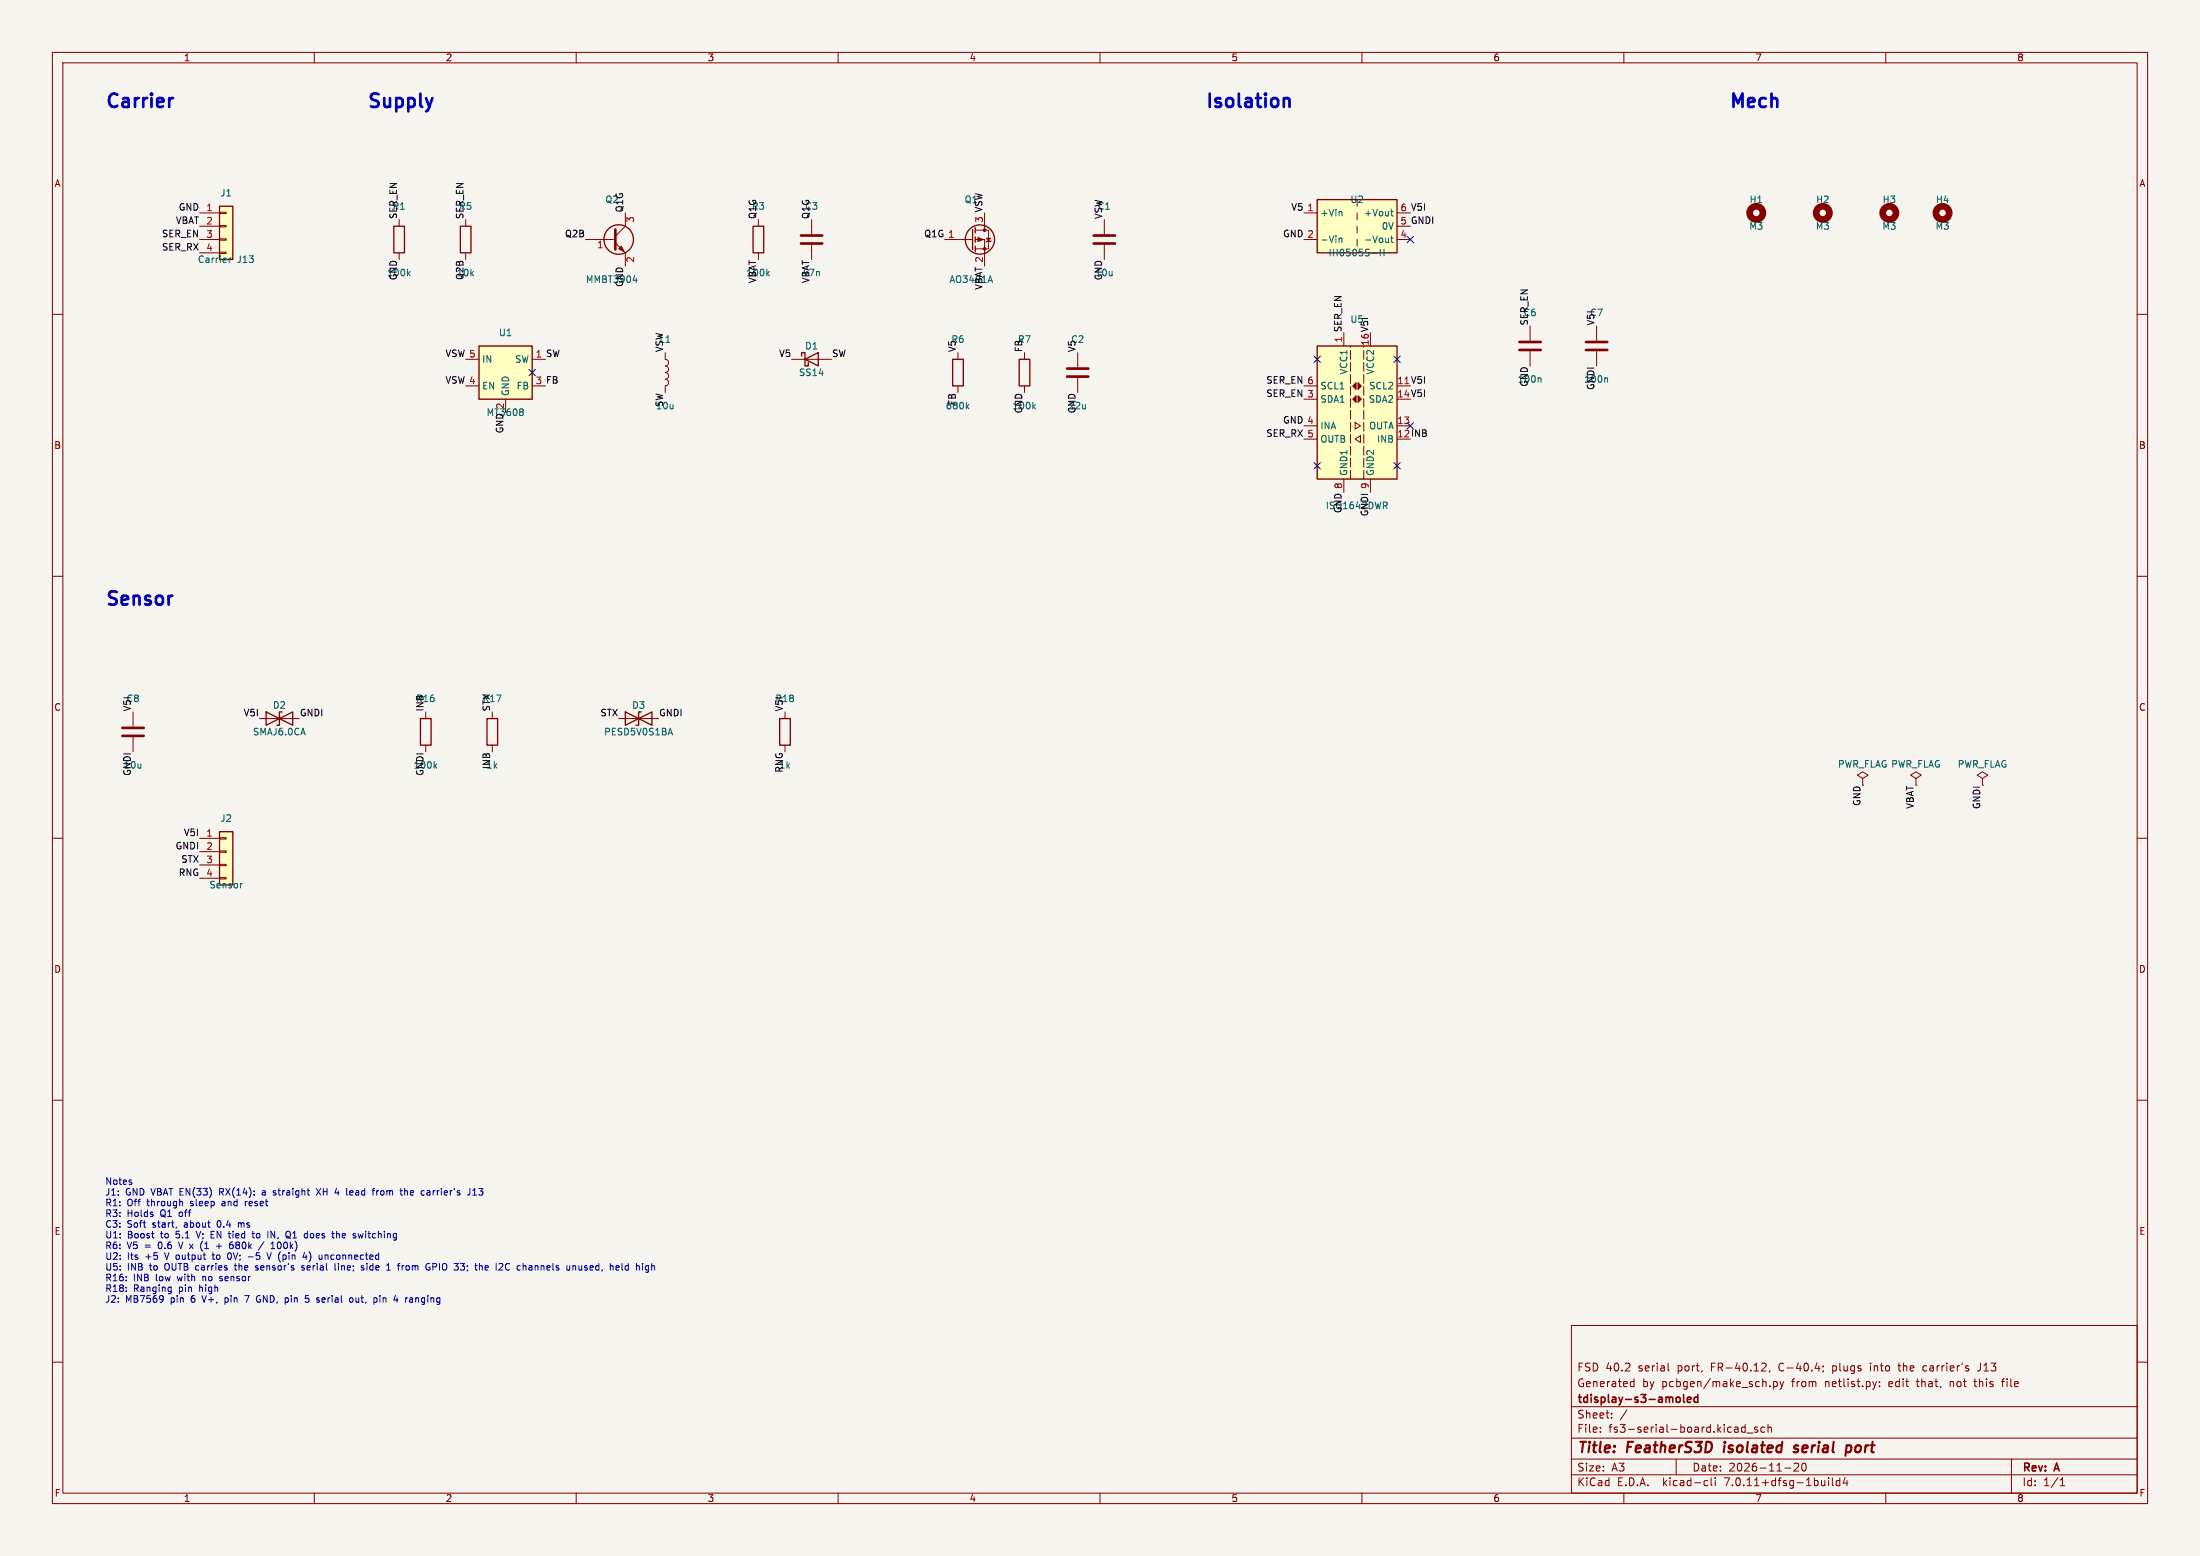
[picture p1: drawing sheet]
<svg xmlns="http://www.w3.org/2000/svg" width="420mm" height="297mm" viewBox="0 0 420 297" stroke-linecap="round" stroke-linejoin="round" font-family="sans-serif">
<path d="M0 0h420v297h-420z" fill="#f5f4ef" stroke="#f5f4ef" stroke-width=".19"/>
<g fill="none" stroke="#840000" stroke-width=".19">
<path d="M10 10h400v277h-400zM12 12h396v273h-396zM60 10v2M110 10v2M160 10v2M210 10v2M260 10v2M310 10v2M360 10v2M10 60h2M38.1 40.6h3.8M38.1 45.7h3.8"/>
<path d="M38.1 43.2h3.8M38.1 48.3h3.8M41.9 48.1h1.3v.3h-1.3zM41.9 45.6h1.3v.2h-1.3zM41.9 43.1h1.3v.2h-1.3zM41.9 40.5h1.3v.3h-1.3zM76.2 41.9v1.3M76.2 48.3v1.2M88.9 41.9v1.3M88.9 48.3v1.2M111.8 45.7h5.7M117.5 46.4l1.9 1.9v2.5"/>
<path d="M119.4 40.6v2.6l-1.9 1.9M144.8 41.9v1.3M144.8 48.3v1.2M154.9 41.9v2.8M154.9 46.7v2.8M180.3 45.7h5.4M186.2 45.7h1.8v5.1M186.2 43.9h2.5v3.6h-2.5M188 40.6v3.3M188.3 45.5h.8l-.4 .6zM189.2 46l-1 .2M210.8 41.9v2.8"/>
<path d="M210.8 46.7v2.8M248.9 40.6h2.6M248.9 45.7h2.6M259.1 40.6v1.3M259.1 43.2v1.3M259.1 45.7v1.3M266.7 40.6h2.5M266.7 45.7h2.5M266.7 43.2h2.5M408 60h2M88.9 73.7h2.5M88.9 68.6h2.5"/>
<path d="M96.5 76.2v2.5M101.6 73.7h2.5M101.6 68.6h2.5M127 67.3v1.3a.64 .64 0 0 1 .6 .6 .64 .64 0 0 1-.6 .7 .64 .64 0 0 1 .6 .6 .64 .64 0 0 1-.6 .6 .64 .64 0 0 1 .6 .7 .64 .64 0 0 1-.6 .6 .64 .64 0 0 1 .6 .6 .64 .64 0 0 1-.6 .7v1.2M151.1 68.6h7.6M182.9 67.3v1.3M182.9 73.7v1.2M195.6 67.3v1.3M195.6 73.7v1.2M205.7 67.3v2.8M205.7 72.1v2.8M248.9 76.2h2.6"/>
<path d="M248.9 73.7h2.6M256.5 63.5v2.5M292.1 62.2v2.8M292.1 67.1v2.8M304.8 62.2v2.8M304.8 67.1v2.8M248.9 81.3h2.6M248.9 83.8h2.6M256.5 91.4v2.6M258.7 80.6l1 .7-1 .6zM258.7 83.8l1-.6v1.3zM261.6 91.4v2.6"/>
<path d="M266.7 81.3h2.5M10 110h2M408 110h2M25.4 135.9v2.8M49.5 137.2h7.6M81.3 135.9v1.3M94 135.9v1.3M118.1 137.2h7.6M149.9 135.9v1.3M10 160h2M25.4 140.7v2.8M41.9 159.9h1.3v.2h-1.3z"/>
<path d="M81.3 142.2v1.3M94 142.2v1.3M149.9 142.2v1.3M355.6 148.6l1-.6-1-.7-1 .7 1 .6v1.3M365.8 148.6l1-.6-1-.7-1.1 .7 1.1 .6v1.3M378.5 148.6l1-.6-1-.7-1.1 .7 1.1 .6v1.3M408 160h2M38.1 160h3.8M38.1 162.6h3.8M38.1 165.1h3.8M38.1 167.6h3.8M41.9 167.5h1.3v.3h-1.3z"/>
<path d="M41.9 165h1.3v.2h-1.3zM41.9 162.4h1.3v.3h-1.3zM10 210h2M408 210h2M10 260h2M300 253h108v32h-108zM408 260h2M300 278.5h108M300 274.5h108M300 268.5h108M305.5 273.2v.2M305.5 272.5v.1"/>
<path d="M307.7 270.5v.2M307.7 269.8v.1M310.6 269.1l-1.3 1.9M311.4 264.6h.5M311.4 263.8h.5M311.9 263.2v1.5M318.4 260.2v1.3l.3 .2M320 278.5v3M333.2 272.5l-.5-.1-.3 .3 .2 .6h.6M333.2 271.9v1.5M333.5 273.5h1.2M335.5 272.5l-.3-.1-.3 .2 .1 .2 .5 .2v.3h-.6"/>
<path d="M336.5 260.2l.5 .1 .2 .3-1 1.1h1M336.9 272.5l-.5-.1-.2 .3 .1 .6h.6M337.5 272.5l.2-.1 .4 .1 .1 .9M337.5 271.9v1.5M337.9 264.5v.2M337.9 261.6l-.2 .3M338.6 263.8l.4-.1 .3 .3-.1 .6h-.6M338.6 263.7v1.5M339.8 263.7l.4 1M340.2 264.7l-.4 .5M340.5 263.7l-.3 1M342.5 279.4l.6-.1 .2 .1 .1 .3-1 1.1h1"/>
<path d="M344.2 279.4l.1-.1a.8 .8 0 0 1 .5 .7 .8 .8 0 0 1-.5 .8 1 1 0 0 1-.1-1.4zM346.5 261.2h.9M348 260.8v.1M348.1 261.6l-.2 .3M357.1 260.2v.1M357.1 260.7v1M358.2 263.7l-.3 1M358.8 264.5v.2M358.8 263.8v.1M362.3 260.7h.6M362.5 260.2v1.3l.2 .2M367.7 260.7h-.3l-.3 .3 .1 .5 .5 .2"/>
<path d="M372.3 263.7v1M372.4 263.8h-.1M376.8 263.7h.6M377 263.2v1.3l.2 .2M378.1 261.3a.48 .48 0 0 1-.6 .4M382.1 263.7h.6M382.7 263.2l-.4 .2v1.3M384 278.5v6.5M60 285v2M110 285v2M160 285v2M210 285v2"/>
<path d="M260 285v2M300 281.5h108M310 285v2M325.6 282.6l.4 .1M326 283.5l-.4 .1M326.7 282.1v1.3l.2 .2M327.4 282.1v.1M327.4 282.6v1M340.7 280.2h1.2M349.1 282.1v.1M349.1 282.6v1M349.8 282.1v1.3l.2 .2"/>
<path d="M351.2 282.7l-.4-.1-.3 .3 .2 .6h.5M351.2 282.1v1.5M352.2 282l-.3 1.1h.9M352.6 282.6v1M360 285v2M393.3 283.6h.9M393.3 282.5l.4-.4v1.5"/>
</g>
<path d="M329.2 275.9l-.2 1.3M343.3 276a.49 .49 0 0 0-.8 .3l.1 .1 .6 .2 .1 .2-.3 .4-.6-.1M352.5 276h.8l.2 .3-.1 .5a.66 .66 0 0 1-.8 .4" fill="none" stroke="#840000" stroke-width=".4"/>
<path d="M320.5 266.7l.3 .3v.4l-.3 .3M321.4 266.2v1.3l.2 .2M322.1 267.2l.7-.2v-.2l-.5-.1-.2 .2 .1 .7h.6M324.1 266.8l-.4-.1-.3 .3 .1 .6h.6M324.1 266.2v1.5" fill="none" stroke="#840000" stroke-width=".3"/>
<g fill="none" stroke="#840000" stroke-width="1.3">
<circle cx="335.3" cy="40.6" r="1.27"/>
<circle cx="348" cy="40.6" r="1.27"/>
<circle cx="360.7" cy="40.6" r="1.27"/>
<circle cx="370.8" cy="40.6" r="1.27"/>
</g>
<g fill="none" stroke="#840000" stroke-width=".25">
<path d="M41.9 39.4h2.5v10.1h-2.5zM251.5 38.1h15.2v10.2h-15.2zM75.2 43.2h2v5.1h-2zM87.9 43.2h2v5.1h-2zM143.8 43.2h2v5.1h-2zM185.7 43.8v3.8M186.2 43.4v1.1M186.2 45.2v1M186.2 47v1M91.4 66h10.2v10.2h-10.2zM153 67.9v-.6h.7v2.6h.6v-.7M153.7 68.6l2.5-1.3v2.6z"/>
<path d="M181.9 68.6h2v5.1h-2zM194.6 68.6h2v5.1h-2zM251.5 66h15.2v25.4h-15.2zM50.8 135.9v2.5l5.1-2.5v2.5zM53.8 135.9h-.5v2.5h-.5M80.3 137.2h2v5h-2zM93 137.2h2v5h-2zM119.4 135.9v2.5l5.1-2.5v2.5zM122.4 135.9h-.5v2.5h-.5M148.8 137.2h2.1v5h-2.1zM41.9 158.8h2.5v10.1h-2.5z"/>
<circle cx="118.1" cy="45.7" r="2.82"/>
<circle cx="187.1" cy="45.7" r="2.79"/>
</g>
<g fill="none" stroke="#006464" stroke-width=".19">
<path d="M265.7 39.9v1.1l.3 .2M43.8 49.3v.8M44.1 49.3l-.3 .2M77.9 52.2l.4 .4M78.3 51.8l-.5 .5M120.9 53.5h.7M121.5 53.1v.8M146.5 52.2l.4 .4M146.9 51.8l-.5 .5M189 52.6l.5 1.3M255.6 45.6l.2-.1h.3l.1 .8M255.6 45.5v.8"/>
<path d="M256 40.4l.2 .2v.6M261.9 48.4h1M263.5 47.6v1.2M263.5 48.2h.7M264.2 47.6v1.2M265.5 45.5h.5M265.5 40.4h.5M265.7 45v1.1l.3 .2M99.8 78.1l.1 .2-.1 .2M99.8 78.7l.1 .1-.1 .5M184.6 77.6l.4 .4M185 77.2l-.5 .5"/>
<path d="M197.3 77.6l.4 .4M197.7 77.2l-.5 .5M294 72.1l.2 .2v.7M306.7 72.1l.2 .2v.7M264.4 96.5l.4 .6M264.7 95.9l.1 .2-.1 .3M128 139l.4 1.3M83 146.1l.4 .5M83.4 145.8l-.5 .5M46.3 168.6l-.3 .1"/>
</g>
<g fill="#ffffc2" stroke="#ffffc2" stroke-width=".19">
<path d="M251.5 38.1h15.2v10.2h-15.2z"/>
<path d="M251.5 66h15.2v25.4h-15.2z"/>
<path d="M41.9 158.8h2.5v10.1h-2.5z"/>
<path d="M41.9 39.4h2.5v10.1h-2.5z"/>
<path d="M91.4 66h10.2v10.2h-10.2z"/>
</g>
<g fill="none" stroke="#840000" stroke-width=".51">
<path d="M117.5 43.8v3.8M152.9 46.5h4.1M152.9 45h4.1M208.8 46.5h4.1M208.8 45h4.1M203.7 71.9h4.1M203.7 70.4h4.1M290.1 66.8h4M290.1 65.3h4M302.8 66.8h4M302.8 65.3h4M23.4 138.9h4"/>
<path d="M23.4 140.5h4"/>
</g>
<path d="M257.8 91.4v-25.4M260.3 91.4v-25.4" fill="none" stroke="#840000" stroke-width=".19" stroke-dasharray="1.7 .6"/>
<g fill="#840000" stroke="#840000" stroke-width=".19">
<path d="M258.9 75.5v1.3l-.7-.6z"/>
<path d="M258.9 73.1v1.2l-.7-.6z"/>
<path d="M259.3 75.5l.6 .7-.6 .6z"/>
<path d="M259.3 73.1l.6 .6-.6 .6z"/>
<path d="M186.7 45.3l1 .4-1 .4z"/>
<path d="M118.1 47.5l.5-.5 .5 1z"/>
<circle cx="188" cy="47.5" r=".25"/>
<circle cx="188" cy="43.9" r=".25"/>
</g>
<path d="M33 18.7l-.4 .1M245.5 18.7l.6 .1 .1 .3v1.3" fill="none" stroke="#0000c2" stroke-width=".51"/>
<g fill="none" stroke="#0000c2" stroke-width=".19">
<path d="M25.1 225.7v.3M33.7 234.2l-.1 .2M34.1 237.1l.4 1.2M34.9 229.5v.7M37.5 235l.4 1.3M38.4 238.3l.3 .5M40.5 239.5h.5M40.7 239.1v1.2M41.3 237.9h1M43.6 239.2a.69 .69 0 0 0 .3 1.2M44 237.6h-.1M44.3 237.6l.2 .2v.4l-.2 .1h-.4"/>
<path d="M45.5 233.4v.9M45.7 233.4l-.2 .1M46.8 229.3v.9M46.9 229.4l-.1 .2M47.4 239.9h.9M48.1 235.4h.5M48.3 235v1.1l.3 .2M50.2 227.3h-.1M50.2 227.6l-.2 .2 .2 .3M50.4 237l-1.1 1.6M50.9 239.1l.5 1.3 .4-1.3M51.7 236.3v-1.3l.8 1.3"/>
<path d="M51.7 238.3h.8M52.1 237.1v1.2M52.2 228.1h.3M52.2 227.6l.3 .1M52.5 227.3h-.3M52.9 237.6l.1 .5M54.9 235a.43 .43 0 0 1 .5 .4l-.2 .8M55.1 236.1l.1 .1M55.2 236.2l-.3 .1M55.2 236.2l.3 .2M58.1 239.1l-.3 .9h.8M58.4 239.5v.9"/>
<path d="M60.4 226.8l.8 1.3M61.2 226.8l-.8 1.3M62.1 239.5v.9M62.4 239.5l-.3 .2M63.9 227.7h.8M64.2 235.6l.4-.2 .2 .2M64.2 235v1.3M64.5 227.3v.8M67.2 227.3l-.4 .2v.6h.4M67.4 227.6l-.6 .1M68.4 235.4l.2 .9 .2-.6 .3 .6M71 227.3h.5"/>
<path d="M71.4 226.8h.1M71.9 227.3v.8M72.3 227.3l-.4 .2M77.2 227.4l.4-.1 .2 .2M77.2 226.8v1.3M81.5 227.3h.5M82 227.6h-.3l-.2 .2v.3h.5M89.7 226.8l-.1 1.1-.4 .2M90.3 228.1h.7M90.3 227.2l.3-.4v1.3M31.2 247.5l-.2 .9M31.2 247.8l-.2 .2"/>
<path d="M32.6 245.7h.1M32.7 245.7v1l-.1 .2M32.7 246.5h-.1M38.5 247.3l.5 1.3M41.9 244.4l.2 .1M42.1 243.6l-.2 .2 .2 .3M43 247.7v1.3M43 248.5l.1 .1M43.1 247.7l-.1 .1M44.9 241.2l.1 1.2M46.7 247.3h.9l-.6 1.3M48.8 242.4h.3"/>
<path d="M49.1 241.6l-.3 .2v.1l.3 .1M49.2 248.5h.5M49.5 248h.2M49.6 247.3l-.4 .1M57.6 241.8l.1 .1 .4 .3M58 241.6h.1M58.1 242.2l-.1 .2h-.4M58.3 247.3h.6M58.4 247.8h.3l.3 .2-.1 .4-.5 .2M61.6 247.7l-.1 .2v.5l.1 .2M62.1 248l-.6 .1M63.9 241.2v1l.2 .2"/>
<path d="M64.6 241.6v.8M66.8 247.8l.4-.1 .2 .3-.1 .4-.1 .2-.4-.1M67.9 247.7v.7l.2 .2M69.4 241.6h-.3l-.1 .2v.1l.4 .2v.3h-.4M72.5 247.3v.1M72.5 247.7v.9M73.8 242.4h.7M76.8 241.6v.8M77.1 241.6l-.3 .2M79.4 247.7v.9M79.4 247.8h.1M81.8 241.9h.3v.4l-.3 .1"/>
<path d="M81.9 241.2h.1M82.6 241.8h.5M83.1 241.2h-.5v1.2M91.9 241.6l.2 .2v.6M92.7 241.6v.8M93.2 241.9l-.6 .1M97 241.2a.64 .64 0 0 0-.5 .6 .64 .64 0 0 0 .5 .6M101.1 241.6h-.1M101.1 241.9l-.1 .2 .1 .3M109.4 241.7l.1-.1h.3l.1 .8M109.4 241.6v.8M110.5 241.6v.6l.4 .2"/>
<path d="M118 241.6l.2 .3-.6 .1M118.1 242.4h-.1M118.7 241.2v1l.2 .2M123.5 241.6h.3M123.8 242.4h-.3M123.8 241.6v1l-.2 .3M124.4 241.2v1.2M124.5 241.6l-.1 .1"/>
</g>
<g fill="none" stroke="#000084" stroke-width=".19">
<path d="M268.6 45.1l1.2 1.2M269.8 45.1l-1.2 1.2M101 70.5l1.2 1.2M102.2 70.5l-1.2 1.2M250.9 68l1.2 1.2M252.1 68l-1.2 1.2M266.1 68l1.2 1.2M267.3 68l-1.2 1.2M250.9 88.3l1.2 1.2M252.1 88.3l-1.2 1.2M266.1 88.3l1.2 1.2M267.3 88.3l-1.2 1.2"/>
<path d="M268.6 80.7l1.2 1.2M269.8 80.7l-1.2 1.2"/>
</g>
<g font-size="3.5" fill="#0000c2">
<text x="20" y="20.7">Carrier</text>
<text x="70" y="20.7">Supply</text>
<text x="230" y="20.7">Isolation</text>
<text x="330" y="20.7">Mech</text>
<text x="20" y="115.8">Sensor</text>
</g>
<g font-size="2.8" fill="#840000">
<text x="301" y="277.9">Title:</text>
<text x="310.6" y="277.9">FeatherS3D</text>
<text x="329.9" y="277.9">isolated</text>
<text x="344.2" y="277.9">serial</text>
<text x="354.9" y="277.9">port</text>
</g>
<g font-size="2.1" fill="#840000">
<text x="301" y="262">FSD 40.2</text>
<text x="312.8" y="262">serial</text>
<text x="320.4" y="262">port,</text>
<text x="326.9" y="262">FR-40.12,</text>
<text x="340" y="262">C-40.4;</text>
<text x="350.4" y="262">plugs</text>
<text x="357.7" y="262">into</text>
<text x="363.3" y="262">the</text>
<text x="368.1" y="262">carrier's</text>
<text x="378.8" y="262">J13</text>
<text x="301" y="268.2">tdisplay-s3-amoled</text>
<text x="301" y="265">Generated</text>
<text x="313.5" y="265">by</text>
<text x="317.3" y="265">pcbgen/make_sch.py</text>
<text x="342.2" y="265">from</text>
<text x="348.7" y="265">netlist.py:</text>
<text x="361" y="265">edit</text>
<text x="366.5" y="265">that,</text>
<text x="372.9" y="265">not</text>
<text x="377.8" y="265">this</text>
<text x="383.3" y="265">file</text>
<text x="301" y="273.7">File:</text>
<text x="301" y="271">Sheet:</text>
<text x="307.1" y="273.7">fs3-serial-board.kicad_sch</text>
<text x="301" y="281.1">Size:</text>
<text x="307.6" y="281.1">A3</text>
<text x="323" y="281.1">Date:</text>
<text x="330" y="281.1">2026-11-20</text>
<text x="386" y="281.3">Rev:</text>
<text x="392.4" y="281.3">A</text>
<text x="301" y="283.9">KiCad</text>
<text x="308.7" y="283.9">E.D.A.</text>
<text x="317.6" y="283.9">kicad-cli</text>
<text x="329.5" y="283.9">7.0.11+dfsg-1build4</text>
<text x="386" y="283.9">Id:</text>
<text x="390.1" y="283.9">1/1</text>
</g>
<g font-size="1.8" fill="#840000">
<text x="35" y="11.9">1</text>
<text x="85" y="11.9">2</text>
<text x="135" y="11.9">3</text>
<text x="185" y="11.9">4</text>
<text x="235" y="11.9">5</text>
<text x="285" y="11.9">6</text>
<text x="335" y="11.9">7</text>
<text x="385" y="11.9">8</text>
<text x="10.3" y="35.9">A</text>
<text x="408.3" y="35.9">A</text>
<text x="10.3" y="85.9">B</text>
<text x="408.2" y="85.9">B</text>
<text x="10.3" y="135.9">C</text>
<text x="408.2" y="135.9">C</text>
<text x="10.3" y="185.9">D</text>
<text x="408.2" y="185.9">D</text>
<text x="10.3" y="235.9">E</text>
<text x="408.3" y="235.9">E</text>
<text x="10.3" y="285.9">F</text>
<text x="35" y="286.9">1</text>
<text x="85" y="286.9">2</text>
<text x="135" y="286.9">3</text>
<text x="185" y="286.9">4</text>
<text x="235" y="286.9">5</text>
<text x="285" y="286.9">6</text>
<text x="335" y="286.9">7</text>
<text x="385" y="286.9">8</text>
<text x="408.3" y="285.9">F</text>
</g>
<g font-size="1.8" fill="#0f0f0f">
<text x="34" y="40.3">GND</text>
<text x="74.9" y="40.2">R1</text>
<text x="75.9" y="41.9" transform="rotate(-90 75.9 41.9)">SER_EN</text>
<text x="87.6" y="40.2">R5</text>
<text x="88.6" y="41.9" transform="rotate(-90 88.6 41.9)">SER_EN</text>
<text x="115.5" y="39">Q2</text>
<text x="119" y="40.6" transform="rotate(-90 119 40.6)">Q1G</text>
<text x="143.4" y="40.2">R3</text>
<text x="144.4" y="41.9" transform="rotate(-90 144.4 41.9)">Q1G</text>
<text x="153.6" y="40.2">C3</text>
<text x="154.6" y="41.9" transform="rotate(-90 154.6 41.9)">Q1G</text>
<text x="184" y="39">Q1</text>
<text x="209.5" y="40.2">C1</text>
<text x="210.5" y="41.9" transform="rotate(-90 210.5 41.9)">VSW</text>
<text x="246.4" y="40.3">V5</text>
<text x="267.3" y="40.4">6 V5I</text>
<text x="30.8" y="47.9">SER_RX</text>
<text x="30.8" y="45.4">SER_EN</text>
<text x="33.5" y="42.8">VBAT 2</text>
<text x="107.7" y="45.4">Q2B</text>
<text x="176.3" y="45.4">Q1G 1</text>
<text x="187.7" y="42.6" transform="rotate(-90 187.7 42.6)">3 VSW</text>
<text x="244.8" y="45.4">GND 2</text>
<text x="267.3" y="42.9">5 GNDI</text>
<text x="73.8" y="52.9">100k</text>
<text x="75.9" y="53.6" transform="rotate(-90 75.9 53.6)">GND</text>
<text x="87.1" y="52.9">10k</text>
<text x="88.6" y="53.5" transform="rotate(-90 88.6 53.5)">Q2B</text>
<text x="142.3" y="52.9">100k</text>
<text x="153.1" y="52.9">47n</text>
<text x="208.9" y="52.9">10u</text>
<text x="210.5" y="53.6" transform="rotate(-90 210.5 53.6)">GND</text>
<text x="119" y="54.9" transform="rotate(-90 119 54.9)">GND</text>
<text x="144.4" y="54.1" transform="rotate(-90 144.4 54.1)">VBAT</text>
<text x="154.6" y="54.1" transform="rotate(-90 154.6 54.1)">VBAT</text>
<text x="187.6" y="55.4" transform="rotate(-90 187.6 55.4)">VBAT 2</text>
<text x="125.8" y="65.6">L1</text>
<text x="181.5" y="65.6">R6</text>
<text x="256.3" y="65.5" transform="rotate(-90 256.3 65.5)">1 SER_EN</text>
<text x="257.7" y="61.8">U5</text>
<text x="290.8" y="60.6">C6</text>
<text x="291.7" y="62.2" transform="rotate(-90 291.7 62.2)">SER_EN</text>
<text x="303.5" y="60.6">C7</text>
<text x="304.4" y="62.2" transform="rotate(-90 304.4 62.2)">V5I</text>
<text x="84.9" y="68.2">VSW 5</text>
<text x="102.2" y="68.3">1 SW</text>
<text x="126.7" y="67.3" transform="rotate(-90 126.7 67.3)">VSW</text>
<text x="148.6" y="68.2">V5</text>
<text x="158.7" y="68.2">SW</text>
<text x="182.5" y="67.3" transform="rotate(-90 182.5 67.3)">V5</text>
<text x="195.2" y="67.3" transform="rotate(-90 195.2 67.3)">FB</text>
<text x="205.4" y="67.3" transform="rotate(-90 205.4 67.3)">V5</text>
<text x="261.4" y="66.1" transform="rotate(-90 261.4 66.1)">16 V5I</text>
<text x="84.9" y="73.3">VSW 4</text>
<text x="102.2" y="73.4">3 FB</text>
<text x="126.7" y="77.8" transform="rotate(-90 126.7 77.8)">SW</text>
<text x="182.5" y="77.5" transform="rotate(-90 182.5 77.5)">FB</text>
<text x="241.6" y="73.3">SER_EN 6</text>
<text x="241.6" y="75.9">SER_EN 3</text>
<text x="266.7" y="73.4">11 V5I</text>
<text x="266.7" y="75.9">14 V5I</text>
<text x="289.6" y="73.3">100n</text>
<text x="291.7" y="73.9" transform="rotate(-90 291.7 73.9)">GND</text>
<text x="302.3" y="73.3">100n</text>
<text x="304.4" y="74.5" transform="rotate(-90 304.4 74.5)">GNDI</text>
<text x="96.2" y="82.8" transform="rotate(-90 96.2 82.8)">GND 2</text>
<text x="125.1" y="78.3">10u</text>
<text x="193.1" y="78.3">100k</text>
<text x="195.2" y="79" transform="rotate(-90 195.2 79)">GND</text>
<text x="203.9" y="78.3">22u</text>
<text x="205.4" y="79" transform="rotate(-90 205.4 79)">GND</text>
<text x="241.6" y="83.5">SER_RX 5</text>
<text x="244.8" y="80.9">GND 4</text>
<text x="266.7" y="83.6">12 INB</text>
<text x="256.2" y="98.1" transform="rotate(-90 256.2 98.1)">GND 8</text>
<text x="261.3" y="98.7" transform="rotate(-90 261.3 98.7)">GNDI 9</text>
<text x="24.1" y="134.2">C8</text>
<text x="25.1" y="135.9" transform="rotate(-90 25.1 135.9)">V5I</text>
<text x="46.4" y="136.8">V5I</text>
<text x="57.1" y="136.8">GNDI</text>
<text x="80.9" y="135.9" transform="rotate(-90 80.9 135.9)">INB</text>
<text x="92" y="134.2">R17</text>
<text x="93.6" y="135.9" transform="rotate(-90 93.6 135.9)">STX</text>
<text x="114.5" y="136.8">STX</text>
<text x="125.7" y="136.8">GNDI</text>
<text x="149.5" y="135.9" transform="rotate(-90 149.5 135.9)">V5I</text>
<text x="23.5" y="146.9">10u</text>
<text x="25.1" y="148.2" transform="rotate(-90 25.1 148.2)">GNDI</text>
<text x="78.8" y="146.9">100k</text>
<text x="80.9" y="148.2" transform="rotate(-90 80.9 148.2)">GNDI</text>
<text x="93.6" y="146.9" transform="rotate(-90 93.6 146.9)">INB</text>
<text x="148.6" y="146.9">1k</text>
<text x="149.5" y="147.6" transform="rotate(-90 149.5 147.6)">RNG</text>
<text x="355.2" y="153.9" transform="rotate(-90 355.2 153.9)">GND</text>
<text x="365.4" y="154.5" transform="rotate(-90 365.4 154.5)">VBAT</text>
<text x="378.1" y="154.5" transform="rotate(-90 378.1 154.5)">GNDI</text>
<text x="35" y="159.7">V5I</text>
<text x="33.4" y="162.2">GNDI</text>
<text x="34" y="167.3">RNG</text>
<text x="34.5" y="164.8">STX</text>
</g>
<g font-size="1.8" fill="#a90000">
<text x="39.3" y="40.4">1</text>
<text x="249.5" y="40.4">1</text>
<text x="39.3" y="45.5">3</text>
<text x="113.9" y="47.7">1</text>
<text x="121.4" y="42.6" transform="rotate(-90 121.4 42.6)">3</text>
<text x="267.3" y="45.5">4</text>
<text x="39.3" y="48">4</text>
<text x="121.4" y="50.2" transform="rotate(-90 121.4 50.2)">2</text>
<text x="266.7" y="81">13</text>
<text x="39.3" y="159.8">1</text>
<text x="39.3" y="162.3">2</text>
<text x="39.3" y="164.8">3</text>
<text x="39.3" y="167.4">4</text>
</g>
<g font-size="1.8" fill="#006464">
<text x="42" y="37.7">J1</text>
<text x="252" y="41.5">+Vin</text>
<text x="257.7" y="39">U2</text>
<text x="260.3" y="41.5">+Vout</text>
<text x="333.9" y="39">H1</text>
<text x="346.6" y="39">H2</text>
<text x="359.3" y="39">H3</text>
<text x="369.5" y="39">H4</text>
<text x="252" y="46.6">-Vin</text>
<text x="260.3" y="46.6">-Vout</text>
<text x="263.7" y="44">0V</text>
<text x="333.8" y="44">M3</text>
<text x="346.5" y="44">M3</text>
<text x="359.2" y="44">M3</text>
<text x="369.4" y="44">M3</text>
<text x="37.7" y="50.4">Carrier</text>
<text x="45.3" y="50.4">J13</text>
<text x="253.5" y="49.1">IH0505S-H</text>
<text x="111.7" y="54.2">MMBT3904</text>
<text x="181.1" y="54.2">AO3401A</text>
<text x="95.1" y="64.4">U1</text>
<text x="194.2" y="65.6">R7</text>
<text x="204.4" y="65.6">C2</text>
<text x="91.9" y="69.4">IN</text>
<text x="98.2" y="69.4">SW</text>
<text x="152.4" y="72">SS14</text>
<text x="153.6" y="66.9">D1</text>
<text x="257.4" y="71.6" transform="rotate(-90 257.4 71.6)">VCC1</text>
<text x="262.5" y="71.6" transform="rotate(-90 262.5 71.6)">VCC2</text>
<text x="91.9" y="74.5">EN</text>
<text x="97.4" y="75.7" transform="rotate(-90 97.4 75.7)">GND</text>
<text x="98.5" y="74.5">FB</text>
<text x="252" y="77.1">SDA1</text>
<text x="252" y="74.5">SCL1</text>
<text x="261.2" y="77.1">SDA2</text>
<text x="261.3" y="74.5">SCL2</text>
<text x="92.8" y="79.6">MT3608</text>
<text x="180.4" y="78.3">680k</text>
<text x="252" y="82.1">INA</text>
<text x="261.3" y="82.1">OUTA</text>
<text x="252" y="84.7">OUTB</text>
<text x="262.8" y="84.7">INB</text>
<text x="257.4" y="90.9" transform="rotate(-90 257.4 90.9)">GND1</text>
<text x="262.5" y="90.9" transform="rotate(-90 262.5 90.9)">GND2</text>
<text x="253" y="97.4">ISO1642DWR</text>
<text x="52" y="135.5">D2</text>
<text x="79.3" y="134.2">R16</text>
<text x="120.6" y="135.5">D3</text>
<text x="147.9" y="134.2">R18</text>
<text x="48.2" y="140.6">SMAJ6.0CA</text>
<text x="115.2" y="140.6">PESD5V0S1BA</text>
<text x="92.8" y="146.9">1k</text>
<text x="350.8" y="146.7">PWR_FLAG PWR_FLAG</text>
<text x="373.6" y="146.7">PWR_FLAG</text>
<text x="42" y="157.1">J2</text>
<text x="39.9" y="169.8">Sensor</text>
</g>
<g font-size="1.8" fill="#0000c2">
<text x="20" y="226.5">Notes</text>
<text x="20" y="228.5">J1:</text>
<text x="20" y="230.6">R1:</text>
<text x="20" y="232.6">R3:</text>
<text x="24" y="228.5">GND VBAT EN(33)</text>
<text x="24.3" y="230.6">Off</text>
<text x="24.3" y="232.6">Holds</text>
<text x="28.2" y="230.6">through</text>
<text x="30.7" y="232.6">Q1</text>
<text x="34.5" y="232.6">off</text>
<text x="36.6" y="230.6">sleep</text>
<text x="42.3" y="228.5">RX(14):</text>
<text x="42.8" y="230.6">and</text>
<text x="47.4" y="230.6">reset</text>
<text x="50.7" y="228.5">a</text>
<text x="53" y="228.5">straight</text>
<text x="61.5" y="228.5">XH</text>
<text x="65.2" y="228.5">4</text>
<text x="67.6" y="228.5">lead</text>
<text x="72.8" y="228.5">from</text>
<text x="78.4" y="228.5">the</text>
<text x="82.5" y="228.5">carrier's</text>
<text x="91.6" y="228.5">J13</text>
<text x="20" y="234.7">C3:</text>
<text x="20" y="236.7">U1:</text>
<text x="20" y="238.7">R6:</text>
<text x="24.3" y="234.7">Soft</text>
<text x="24.3" y="238.7">V5</text>
<text x="24.3" y="236.7">Boost</text>
<text x="27.7" y="238.7">=</text>
<text x="29.2" y="234.7">start,</text>
<text x="30.5" y="238.7">0.6</text>
<text x="30.8" y="236.7">to</text>
<text x="33.9" y="236.7">5.1</text>
<text x="34.7" y="238.7">V x</text>
<text x="35.4" y="234.7">about</text>
<text x="38" y="236.7">V; EN tied</text>
<text x="39.1" y="238.7">(1</text>
<text x="41.9" y="234.7">0.4</text>
<text x="42.3" y="238.7">+</text>
<text x="45.1" y="238.7">680k</text>
<text x="46.1" y="234.7">ms</text>
<text x="49.3" y="236.7">to</text>
<text x="50.9" y="238.7">/</text>
<text x="52.3" y="236.7">IN,</text>
<text x="53.4" y="238.7">100k)</text>
<text x="56.1" y="236.7">Q1</text>
<text x="59.8" y="236.7">does</text>
<text x="65.4" y="236.7">the</text>
<text x="69.5" y="236.7">switching</text>
<text x="20" y="240.8">U2:</text>
<text x="20" y="242.8">U5:</text>
<text x="20" y="244.9">R16:</text>
<text x="24.3" y="240.8">Its</text>
<text x="24.3" y="242.8">INB</text>
<text x="25.5" y="244.9">INB</text>
<text x="27.8" y="240.8">+5</text>
<text x="28.7" y="242.8">to</text>
<text x="29.8" y="244.9">low</text>
<text x="31.7" y="242.8">OUTB carries</text>
<text x="31.8" y="240.8">V output</text>
<text x="34.2" y="244.9">with</text>
<text x="39.1" y="244.9">no</text>
<text x="41.3" y="240.8">to</text>
<text x="42.6" y="244.9">sensor</text>
<text x="44.3" y="240.8">0V;</text>
<text x="45.5" y="242.8">the</text>
<text x="48.4" y="240.8">-5</text>
<text x="49.6" y="242.8">sensor's</text>
<text x="52.3" y="240.8">V (pin</text>
<text x="58.7" y="242.8">serial</text>
<text x="59.5" y="240.8">4)</text>
<text x="62.8" y="240.8">unconnected</text>
<text x="65.2" y="242.8">line;</text>
<text x="70.5" y="242.8">side</text>
<text x="75.5" y="242.8">1</text>
<text x="77.9" y="242.8">from</text>
<text x="83.4" y="242.8">GPIO 33;</text>
<text x="93.2" y="242.8">the</text>
<text x="97.4" y="242.8">I2C</text>
<text x="101.6" y="242.8">channels</text>
<text x="111.3" y="242.8">unused,</text>
<text x="119.8" y="242.8">held</text>
<text x="125" y="242.8">high</text>
<text x="20" y="246.9">R18:</text>
<text x="20" y="249">J2:</text>
<text x="24" y="249">MB7569</text>
<text x="25.5" y="246.9">Ranging</text>
<text x="32.7" y="249">pin</text>
<text x="34.3" y="246.9">pin</text>
<text x="36.8" y="249">6</text>
<text x="38.3" y="246.9">high</text>
<text x="39.1" y="249">V+,</text>
<text x="43.6" y="249">pin</text>
<text x="47.6" y="249">7</text>
<text x="50" y="249">GND, pin</text>
<text x="59.7" y="249">5</text>
<text x="62.1" y="249">serial</text>
<text x="68.6" y="249">out,</text>
<text x="73.4" y="249">pin</text>
<text x="77.5" y="249">4</text>
<text x="79.9" y="249">ranging</text>
</g>
</svg>
